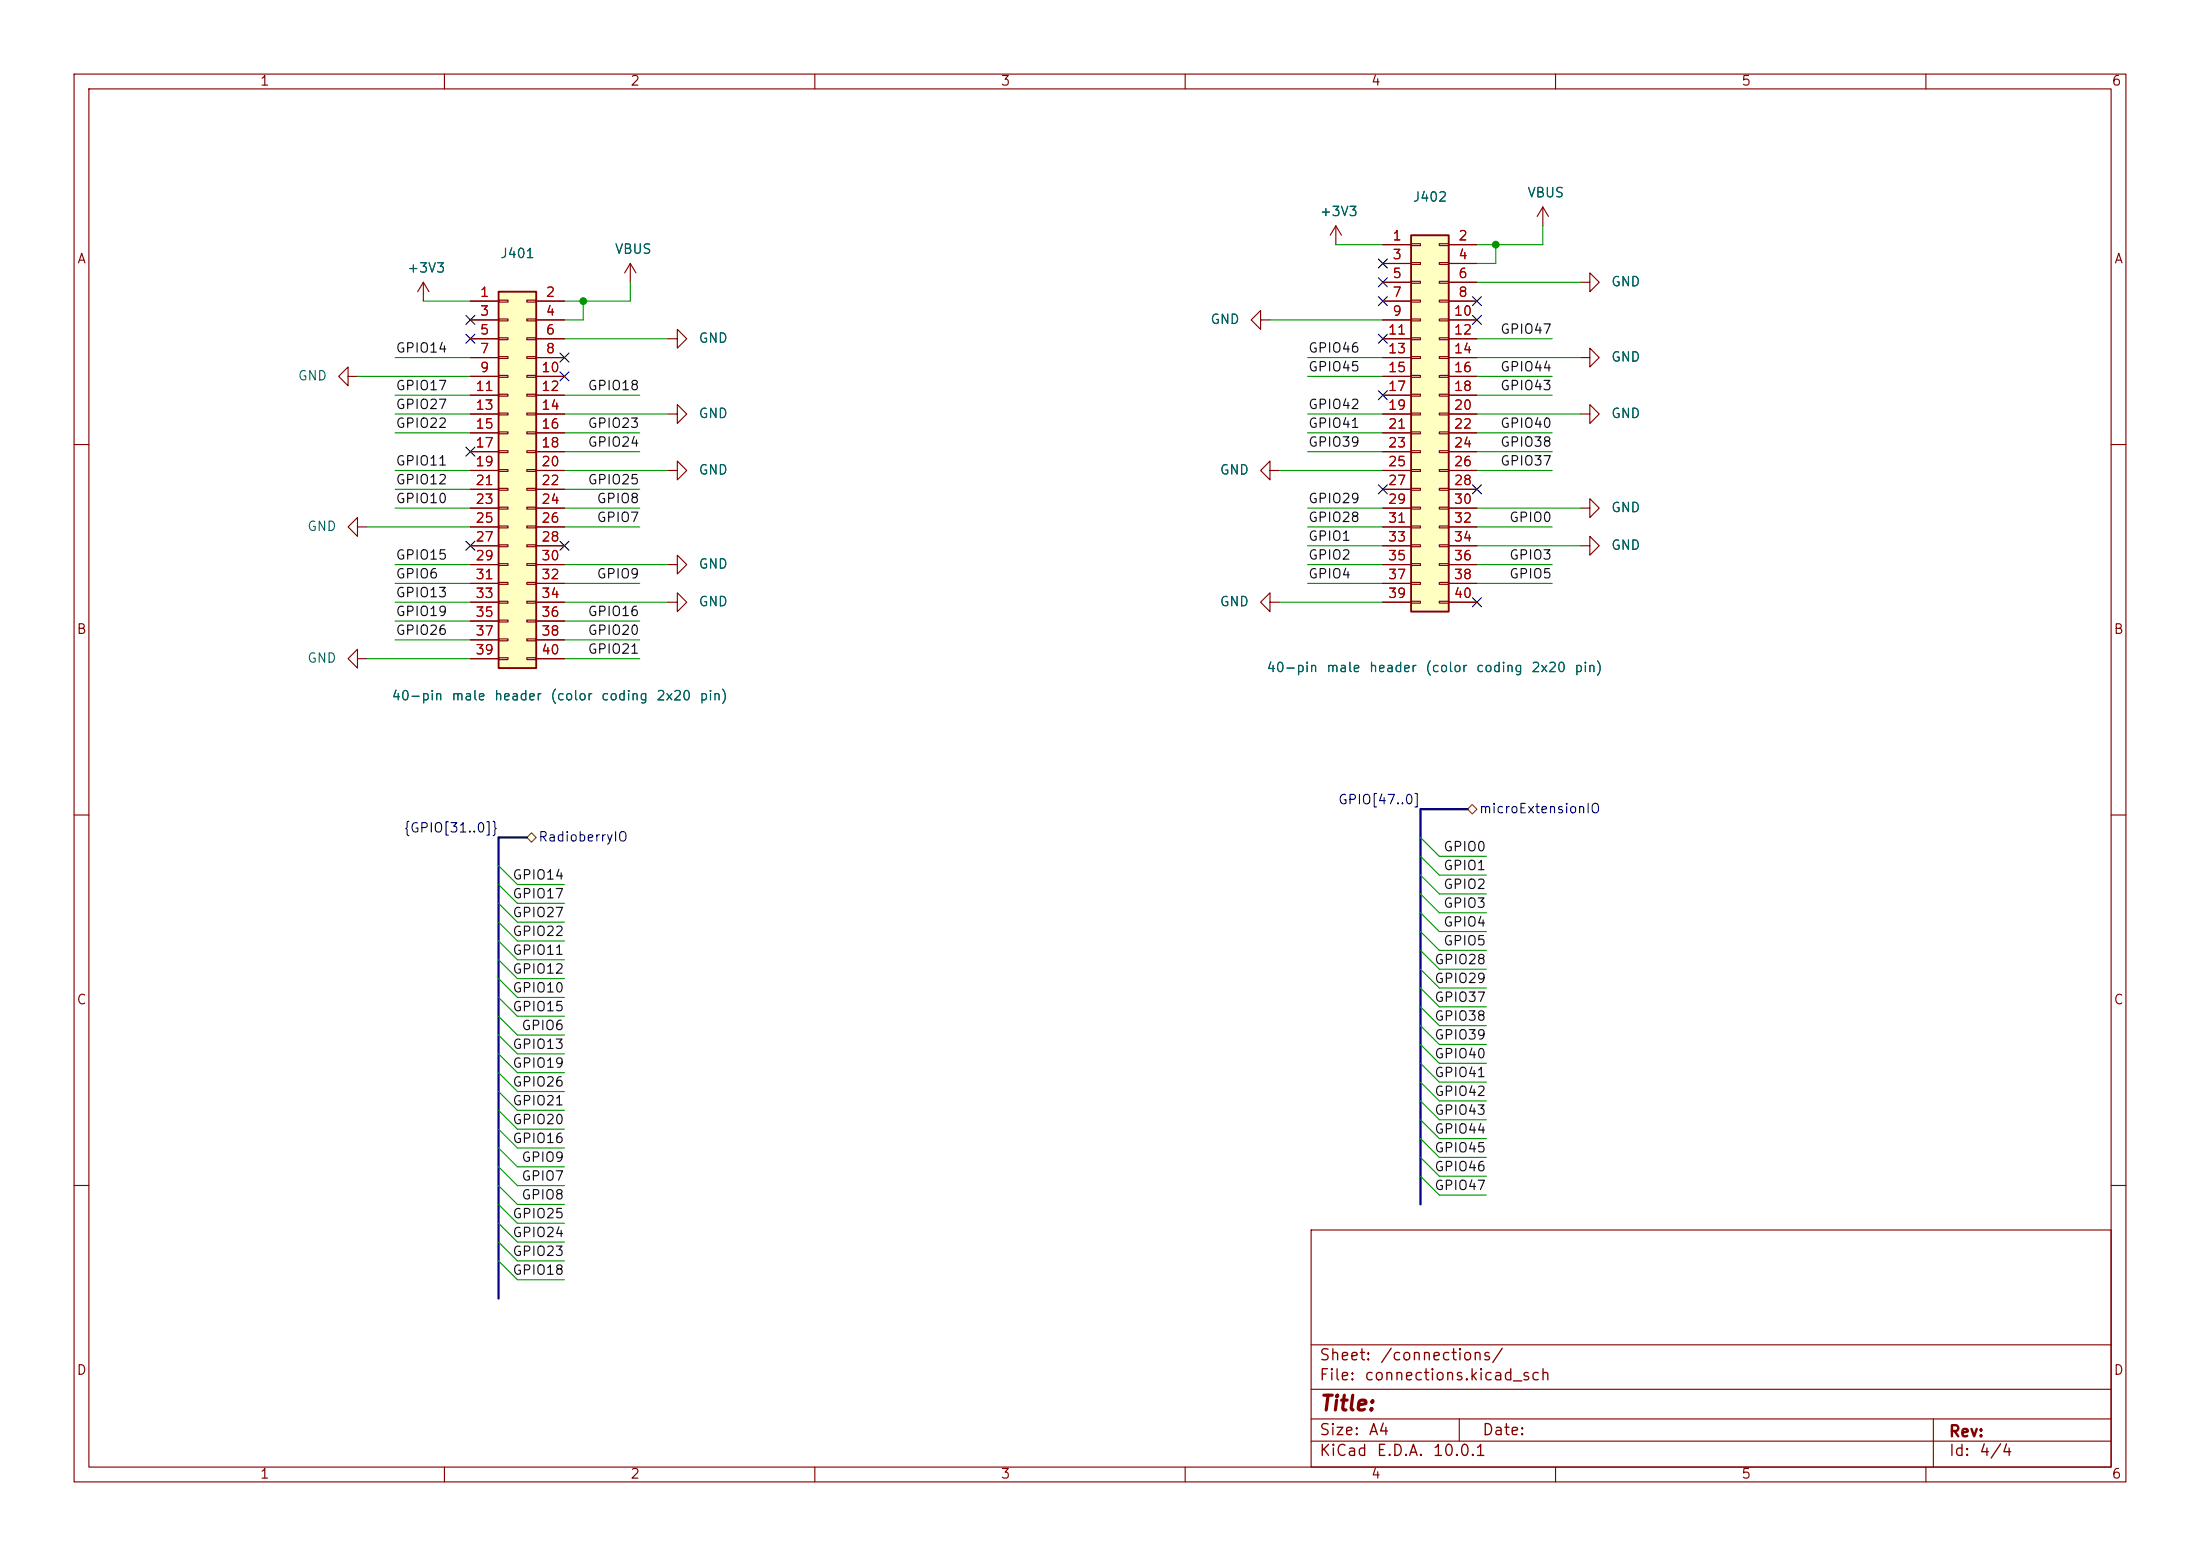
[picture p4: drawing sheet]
<svg xmlns="http://www.w3.org/2000/svg" width="297mm" height="210mm" viewBox="0 0 297 210" stroke-linecap="round" stroke-linejoin="round" font-family="sans-serif">
<g fill="none" stroke="#840000" stroke-width=".15">
<path d="M10 10h277v190h-277zM12 12h273v186h-273zM60 10v2M110 10v2M160 10v2M210 10v2M260 10v2M57.1 38.1l-.7 1.3M57.1 38.1l.8 1.3M57.1 38.1v2.5M208.3 27.9l-.8 1.3M208.3 27.9l.7 1.3"/>
<path d="M208.3 27.9v2.6M213.4 55.9h1.2v-1.3l1.3 1.3-1.3 1.3v-1.3M10 60h2M285 60h2M10 110h2M285 110h2M10 160h2M177 166h108v32h-108zM285 160h2M60 198v2M110 198v2M160 198v2"/>
<path d="M177 194.5h108M177 191.5h108M177 187.5h108M177 181.5h108M197 191.5v3M210 198v2M260 198v2M261 191.5v6.5"/>
</g>
<path d="M190.5 31.8h5.1v50.8h-5.1z" fill="#ffffc2"/>
<path d="M190.5 31.8h5.1v50.8h-5.1z" fill="none" stroke="#840000" stroke-width=".25"/>
<g fill="none" stroke="#840000" stroke-width=".15">
<path d="M85.1 35.6l-.8 1.2M85.1 35.6l.8 1.2M85.1 35.6v2.5M186.7 33h3.8M186.7 35.6h3.8M186.7 38.1h3.8M190.5 32.9h1.3v.2h-1.3zM190.5 35.4h1.3v.3h-1.3zM190.5 38h1.3v.2h-1.3zM194.3 32.9h1.3v.2h-1.3zM194.3 35.4h1.3v.3h-1.3zM194.3 38h1.3v.2h-1.3z"/>
<path d="M195.6 33h3.8M195.6 35.6h3.8M195.6 38.1h3.8M213.4 38.1h1.2v-1.3l1.3 1.3-1.3 1.3v-1.3M47 50.8v-1.3l-1.3 1.3 1.3 1.3v-1.3h1.3M90.2 45.7h1.2v-1.2l1.3 1.2-1.3 1.3v-1.3M90.2 55.9h1.2v-1.3l1.3 1.3-1.3 1.3v-1.3M170.2 43.2v-1.3l-1.3 1.3 1.3 1.3v-1.3h1.2M186.7 40.6h3.8M186.7 43.2h3.8M186.7 45.7h3.8M186.7 48.3h3.8"/>
<path d="M186.7 50.8h3.8M186.7 53.3h3.8M186.7 55.9h3.8M186.7 58.4h3.8M190.5 40.5h1.3v.3h-1.3zM190.5 43.1h1.3v.2h-1.3zM190.5 45.6h1.3v.2h-1.3zM190.5 48.1h1.3v.3h-1.3zM190.5 50.7h1.3v.2h-1.3zM190.5 53.2h1.3v.3h-1.3zM190.5 55.8h1.3v.2h-1.3zM190.5 58.3h1.3v.2h-1.3z"/>
<path d="M194.3 40.5h1.3v.3h-1.3zM194.3 43.1h1.3v.2h-1.3zM194.3 45.6h1.3v.2h-1.3zM194.3 48.1h1.3v.3h-1.3zM194.3 50.7h1.3v.2h-1.3zM194.3 53.2h1.3v.3h-1.3zM194.3 55.8h1.3v.2h-1.3zM194.3 58.3h1.3v.2h-1.3zM195.6 40.6h3.8M195.6 43.2h3.8M195.6 45.7h3.8M195.6 48.3h3.8"/>
<path d="M195.6 50.8h3.8M195.6 53.3h3.8M195.6 55.9h3.8M195.6 58.4h3.8M213.4 48.3h1.2v-1.3l1.3 1.3-1.3 1.2v-1.2M48.3 71.1v-1.2l-1.3 1.2 1.3 1.3v-1.3h1.2M90.2 76.2h1.2v-1.3l1.3 1.3-1.3 1.3v-1.3M90.2 63.5h1.2v-1.3l1.3 1.3-1.3 1.3v-1.3M171.4 63.5v-1.3l-1.2 1.3 1.2 1.3v-1.3h1.3M186.7 61h3.8M186.7 63.5h3.8M186.7 66h3.8"/>
<path d="M186.7 68.6h3.8M186.7 71.1h3.8M186.7 73.7h3.8M186.7 76.2h3.8M186.7 78.7h3.8M190.5 60.8h1.3v.3h-1.3zM190.5 63.4h1.3v.2h-1.3zM190.5 65.9h1.3v.3h-1.3zM190.5 68.5h1.3v.2h-1.3zM190.5 71h1.3v.2h-1.3zM190.5 73.5h1.3v.3h-1.3zM190.5 76.1h1.3v.2h-1.3z"/>
<path d="M190.5 78.6h1.3v.3h-1.3zM194.3 60.8h1.3v.3h-1.3zM194.3 63.4h1.3v.2h-1.3zM194.3 65.9h1.3v.3h-1.3zM194.3 68.5h1.3v.2h-1.3zM194.3 71h1.3v.2h-1.3zM194.3 73.5h1.3v.3h-1.3zM194.3 76.1h1.3v.2h-1.3zM194.3 78.6h1.3v.3h-1.3zM195.6 61h3.8M195.6 63.5h3.8M195.6 66h3.8"/>
<path d="M195.6 68.6h3.8M195.6 71.1h3.8M195.6 73.7h3.8M195.6 76.2h3.8M195.6 78.7h3.8M213.4 73.7h1.2v-1.3l1.3 1.3-1.3 1.2v-1.2M213.4 68.6h1.2v-1.3l1.3 1.3-1.3 1.3v-1.3M48.3 88.9v-1.3l-1.3 1.3 1.3 1.3v-1.3h1.2M90.2 81.3h1.2v-1.3l1.3 1.3-1.3 1.3v-1.3M186.7 81.3h3.8M190.5 81.2h1.3v.2h-1.3zM194.3 81.2h1.3v.2h-1.3z"/>
<path d="M195.6 81.3h3.8"/>
</g>
<path d="M67.3 39.4h5.1v50.8h-5.1z" fill="#ffffc2"/>
<path d="M67.3 39.4h5.1v50.8h-5.1z" fill="none" stroke="#840000" stroke-width=".25"/>
<g fill="none" stroke="#840000" stroke-width=".15">
<path d="M180.3 30.5l-.7 1.3M180.3 30.5l.8 1.3M180.3 30.5v2.5M186.7 33h3.8M186.7 35.6h3.8M186.7 38.1h3.8M195.6 33h3.8M195.6 35.6h3.8M195.6 38.1h3.8M63.5 40.6h3.8M63.5 43.2h3.8M63.5 45.7h3.8"/>
<path d="M63.5 48.3h3.8M63.5 50.8h3.8M63.5 53.3h3.8M63.5 55.9h3.8M63.5 58.4h3.8M67.3 40.5h1.3v.3h-1.3zM67.3 43.1h1.3v.2h-1.3zM67.3 45.6h1.3v.2h-1.3zM67.3 48.1h1.3v.3h-1.3zM67.3 50.7h1.3v.2h-1.3zM67.3 53.2h1.3v.3h-1.3zM67.3 55.8h1.3v.2h-1.3z"/>
<path d="M67.3 58.3h1.3v.2h-1.3zM71.1 40.5h1.3v.3h-1.3zM71.1 43.1h1.3v.2h-1.3zM71.1 45.6h1.3v.2h-1.3zM71.1 48.1h1.3v.3h-1.3zM71.1 50.7h1.3v.2h-1.3zM71.1 53.2h1.3v.3h-1.3zM71.1 55.8h1.3v.2h-1.3zM71.1 58.3h1.3v.2h-1.3zM72.4 40.6h3.8M72.4 43.2h3.8M72.4 45.7h3.8"/>
<path d="M72.4 48.3h3.8M72.4 50.8h3.8M72.4 53.3h3.8M72.4 55.9h3.8M72.4 58.4h3.8M186.7 40.6h3.8M186.7 43.2h3.8M186.7 45.7h3.8M186.7 48.3h3.8M186.7 50.8h3.8M186.7 53.3h3.8M186.7 55.9h3.8"/>
<path d="M186.7 58.4h3.8M195.6 40.6h3.8M195.6 43.2h3.8M195.6 45.7h3.8M195.6 48.3h3.8M195.6 50.8h3.8M195.6 53.3h3.8M195.6 55.9h3.8M195.6 58.4h3.8M63.5 61h3.8M63.5 63.5h3.8M63.5 66h3.8"/>
<path d="M63.5 68.6h3.8M63.5 71.1h3.8M63.5 73.7h3.8M63.5 76.2h3.8M63.5 78.7h3.8M67.3 60.8h1.3v.3h-1.3zM67.3 63.4h1.3v.2h-1.3zM67.3 65.9h1.3v.3h-1.3zM67.3 68.5h1.3v.2h-1.3zM67.3 71h1.3v.2h-1.3zM67.3 73.5h1.3v.3h-1.3zM67.3 76.1h1.3v.2h-1.3z"/>
<path d="M67.3 78.6h1.3v.3h-1.3zM71.1 60.8h1.3v.3h-1.3zM71.1 63.4h1.3v.2h-1.3zM71.1 65.9h1.3v.3h-1.3zM71.1 68.5h1.3v.2h-1.3zM71.1 71h1.3v.2h-1.3zM71.1 73.5h1.3v.3h-1.3zM71.1 76.1h1.3v.2h-1.3zM71.1 78.6h1.3v.3h-1.3zM72.4 61h3.8M72.4 63.5h3.8M72.4 66h3.8"/>
<path d="M72.4 68.6h3.8M72.4 71.1h3.8M72.4 73.7h3.8M72.4 76.2h3.8M72.4 78.7h3.8M186.7 61h3.8M186.7 63.5h3.8M186.7 66h3.8M186.7 68.6h3.8M186.7 71.1h3.8M186.7 73.7h3.8M186.7 76.2h3.8"/>
<path d="M186.7 78.7h3.8M195.6 61h3.8M195.6 63.5h3.8M195.6 66h3.8M195.6 68.6h3.8M195.6 71.1h3.8M195.6 73.7h3.8M195.6 76.2h3.8M195.6 78.7h3.8M63.5 81.3h3.8M63.5 83.8h3.8M63.5 86.4h3.8"/>
<path d="M63.5 88.9h3.8M67.3 81.2h1.3v.2h-1.3zM67.3 83.7h1.3v.2h-1.3zM67.3 86.2h1.3v.3h-1.3zM67.3 88.8h1.3v.2h-1.3zM71.1 81.2h1.3v.2h-1.3zM71.1 83.7h1.3v.2h-1.3zM71.1 86.2h1.3v.3h-1.3zM71.1 88.8h1.3v.2h-1.3zM72.4 81.3h3.8M72.4 83.8h3.8M72.4 86.4h3.8"/>
<path d="M72.4 88.9h3.8M171.4 81.3v-1.3l-1.2 1.3 1.2 1.3v-1.3h1.3M186.7 81.3h3.8M195.6 81.3h3.8"/>
</g>
<path d="M71.1 113l.7-.6 .6 .6-.6 .7zM198.1 109.2l.7-.6 .6 .6-.6 .7z" fill="none" stroke="#725600" stroke-width=".15"/>
<path d="M71.1 113h-3.8v62.3M198.1 109.2h-6.3v53.4" fill="none" stroke="#000084" stroke-width=".3"/>
<g fill="none" stroke="#009600" stroke-width=".15">
<path d="M85.1 38.1v2.5h-8.9M180.3 33h6.4M199.4 38.1h14M201.9 33v2.6h-2.5M208.3 30.5v2.5h-8.9M48.3 50.8h15.2M53.3 53.3h10.2M53.3 58.4h10.2M53.3 55.9h10.2M53.3 48.3h10.2M57.1 40.6h6.4M76.2 53.3h10.2"/>
<path d="M76.2 58.4h10.2M76.2 55.9h14M76.2 45.7h14M78.7 40.6v2.6h-2.5M171.4 43.2h15.3M176.5 50.8h10.2M176.5 58.4h10.2M176.5 55.9h10.2M176.5 48.3h10.2M199.4 50.8h10.1M199.4 53.3h10.1M199.4 58.4h10.1"/>
<path d="M199.4 55.9h14M199.4 45.7h10.1M199.4 48.3h14M49.5 71.1h14M53.3 63.5h10.2M53.3 68.6h10.2M53.3 78.7h10.2M53.3 76.2h10.2M53.3 66h10.2M76.2 61h10.2M76.2 63.5h14M76.2 68.6h10.2"/>
<path d="M76.2 71.1h10.2M76.2 78.7h10.2M76.2 76.2h14M76.2 66h10.2M172.7 63.5h14M176.5 61h10.2M176.5 68.6h10.2M176.5 73.7h10.2M176.5 71.1h10.2M176.5 78.7h10.2M176.5 76.2h10.2M199.4 61h10.1"/>
<path d="M199.4 63.5h10.1M199.4 68.6h14M199.4 73.7h14M199.4 71.1h10.1M199.4 78.7h10.1M199.4 76.2h10.1M49.5 88.9h14M53.3 81.3h10.2M53.3 86.4h10.2M53.3 83.8h10.2M76.2 81.3h14M76.2 86.4h10.2"/>
<path d="M76.2 88.9h10.2M76.2 83.8h10.2M172.7 81.3h14M67.3 119.4l2.5 2.5h6.4M67.3 116.8l2.5 2.6h6.4M191.8 113l2.5 2.6h6.4M191.8 118.1l2.5 2.6h6.4M191.8 115.6l2.5 2.5h6.4M67.3 137.2l2.5 2.5h6.4M67.3 139.7l2.5 2.5h6.4M67.3 127l2.5 2.5h6.4M67.3 129.5l2.5 2.6h6.4"/>
<path d="M67.3 132.1l2.5 2.5h6.4M67.3 134.6l2.5 2.6h6.4M67.3 121.9l2.5 2.6h6.4M67.3 124.5l2.5 2.5h6.4M191.8 125.7l2.5 2.6h6.4M191.8 138.4l2.5 2.6h6.4M191.8 135.9l2.5 2.5h6.4M191.8 128.3l2.5 2.5h6.4M191.8 130.8l2.5 2.6h6.4M191.8 133.4l2.5 2.5h6.4M191.8 120.7l2.5 2.5h6.4M191.8 123.2l2.5 2.5h6.4"/>
<path d="M67.3 157.5l2.5 2.5h6.4M67.3 144.8l2.5 2.5h6.4M67.3 142.2l2.5 2.6h6.4M67.3 147.3l2.5 2.6h6.4M67.3 149.9l2.5 2.5h6.4M67.3 152.4l2.5 2.5h6.4M67.3 154.9l2.5 2.6h6.4M191.8 158.8l2.5 2.5h6.4M191.8 156.2l2.5 2.6h6.4M191.8 148.6l2.5 2.5h6.4M191.8 151.1l2.5 2.6h6.4M191.8 153.7l2.5 2.5h6.4"/>
<path d="M191.8 146.1l2.5 2.5h6.4M191.8 141l2.5 2.5h6.4M191.8 143.5l2.5 2.6h6.4M67.3 167.6l2.5 2.6h6.4M67.3 170.2l2.5 2.5h6.4M67.3 160l2.5 2.6h6.4M67.3 165.1l2.5 2.5h6.4M67.3 162.6l2.5 2.5h6.4"/>
</g>
<g fill="none" stroke="#000084" stroke-width=".15">
<path d="M186.1 37.5l1.2 1.2M186.1 35l1.2 1.2M187.3 37.5l-1.2 1.2M187.3 35l-1.2 1.2M62.9 45.1l1.2 1.2M62.9 42.6l1.2 1.2M64.1 45.1l-1.2 1.2M64.1 42.6l-1.2 1.2M75.6 50.2l1.2 1.2M75.6 47.7l1.2 1.2M76.8 50.2l-1.2 1.2M76.8 47.7l-1.2 1.2"/>
<path d="M186.1 40l1.2 1.2M186.1 52.7l1.2 1.2M186.1 45.1l1.2 1.2M187.3 40l-1.2 1.2M187.3 52.7l-1.2 1.2M187.3 45.1l-1.2 1.2M198.8 42.6l1.2 1.2M198.8 40l1.2 1.2M200 42.6l-1.2 1.2M200 40l-1.2 1.2M62.9 60.4l1.2 1.2M62.9 73.1l1.2 1.2"/>
<path d="M64.1 60.4l-1.2 1.2M64.1 73.1l-1.2 1.2M75.6 73.1l1.2 1.2M76.8 73.1l-1.2 1.2M186.1 65.4l1.2 1.2M187.3 65.4l-1.2 1.2M198.8 65.4l1.2 1.2M200 65.4l-1.2 1.2M198.8 80.7l1.2 1.2M200 80.7l-1.2 1.2"/>
</g>
<g fill="#009600" stroke="#009600" stroke-width=".14">
<circle cx="201.9" cy="33" r=".46"/>
<circle cx="78.7" cy="40.6" r=".46"/>
</g>
<text font-size="2" fill="#840000" x="178" y="190.9">Title:</text>
<g font-size="1.5" fill="#840000">
<text x="178" y="184">Sheet:</text>
<text x="186.2" y="184">/connections/</text>
<text x="178" y="186.7">File:</text>
<text x="184.1" y="186.7">connections.kicad_sch</text>
<text x="178" y="196.9">KiCad</text>
<text x="178" y="194.1">Size:</text>
<text x="184.7" y="194.1">A4</text>
<text x="185.7" y="196.9">E.D.A.</text>
<text x="193.3" y="196.9">10.0.1</text>
<text x="200" y="194.1">Date:</text>
<text x="263" y="194.3">Rev:</text>
<text x="263" y="196.9">Id:</text>
<text x="267.1" y="196.9">4/4</text>
</g>
<g font-size="1.3" fill="#840000">
<text x="35" y="11.9">1</text>
<text x="85" y="11.9">2</text>
<text x="135" y="11.9">3</text>
<text x="185" y="11.9">4</text>
<text x="235" y="11.9">5</text>
<text x="285" y="11.9">6</text>
<text x="10.3" y="35.9">A</text>
<text x="285.3" y="35.9">A</text>
<text x="10.3" y="85.9">B</text>
<text x="285.3" y="85.9">B</text>
<text x="10.3" y="135.9">C</text>
<text x="285.3" y="135.9">C</text>
<text x="10.3" y="185.9">D</text>
<text x="285.3" y="185.9">D</text>
<text x="35" y="199.9">1</text>
<text x="85" y="199.9">2</text>
<text x="135" y="199.9">3</text>
<text x="185" y="199.9">4</text>
<text x="235" y="199.9">5</text>
<text x="285" y="199.9">6</text>
</g>
<g font-size="1.3" fill="#006464">
<text x="178.1" y="29.5">+3V3</text>
<text x="190.6" y="27.5">J402</text>
<text x="206.1" y="26.9">VBUS</text>
<text x="67.5" y="35.2">J401</text>
<text x="82.9" y="34.6">VBUS</text>
<text x="54.9" y="37.1">+3V3</text>
<text x="217.4" y="39">GND</text>
<text x="94.2" y="46.6">GND</text>
<text x="163.3" y="44">GND</text>
<text x="40.1" y="51.7">GND</text>
<text x="217.4" y="49.1">GND</text>
<text x="94.2" y="56.7">GND</text>
<text x="217.4" y="56.7">GND</text>
<text x="94.2" y="64.4">GND</text>
<text x="164.6" y="64.4">GND</text>
<text x="41.4" y="72">GND</text>
<text x="217.4" y="69.4">GND</text>
<text x="94.2" y="77.1">GND</text>
<text x="217.4" y="74.5">GND</text>
<text x="94.2" y="82.1">GND</text>
<text x="164.6" y="82.1">GND</text>
<text x="41.4" y="89.8">GND</text>
<text x="52.8" y="94.8">40-pin</text>
<text x="60.9" y="94.8">male</text>
<text x="66.6" y="94.8">header</text>
<text x="74.2" y="94.8">(color</text>
<text x="81.1" y="94.8">coding</text>
<text x="88.5" y="94.8">2x20</text>
<text x="94.3" y="94.8">pin)</text>
<text x="170.9" y="91">40-pin</text>
<text x="179" y="91">male</text>
<text x="184.7" y="91">header</text>
<text x="192.3" y="91">(color</text>
<text x="199.2" y="91">coding</text>
<text x="206.6" y="91">2x20</text>
<text x="212.5" y="91">pin)</text>
</g>
<g font-size="1.3" fill="#a90000">
<text x="187.9" y="32.8">1</text>
<text x="187.9" y="35.3">3</text>
<text x="196.8" y="32.8">2</text>
<text x="196.8" y="35.3">4</text>
<text x="64.7" y="40.4">1</text>
<text x="73.6" y="40.4">2</text>
<text x="187.9" y="37.8">5</text>
<text x="187.9" y="40.4">7</text>
<text x="196.8" y="37.8">6</text>
<text x="196.8" y="40.4">8</text>
<text x="64.7" y="42.9">3</text>
<text x="64.7" y="45.5">5</text>
<text x="73.6" y="42.9">4</text>
<text x="73.6" y="45.5">6</text>
<text x="187.3" y="45.5">11</text>
<text x="187.9" y="42.9">9</text>
<text x="196.2" y="42.9">10</text>
<text x="196.2" y="45.5">12</text>
<text x="64.1" y="53.1">11</text>
<text x="64.7" y="48">7</text>
<text x="64.7" y="50.5">9</text>
<text x="73" y="50.5">10</text>
<text x="73" y="53.1">12</text>
<text x="73.6" y="48">8</text>
<text x="187.3" y="48">13</text>
<text x="187.3" y="50.5">15</text>
<text x="187.3" y="53.1">17</text>
<text x="196.2" y="48">14</text>
<text x="196.2" y="50.5">16</text>
<text x="196.2" y="53.1">18</text>
<text x="64.1" y="55.6">13</text>
<text x="64.1" y="58.2">15</text>
<text x="73" y="55.6">14</text>
<text x="73" y="58.2">16</text>
<text x="187.3" y="55.6">19</text>
<text x="187.3" y="58.2">21</text>
<text x="196.2" y="55.6">20</text>
<text x="196.2" y="58.2">22</text>
<text x="64.1" y="60.7">17</text>
<text x="64.1" y="63.2">19</text>
<text x="64.1" y="65.8">21</text>
<text x="73" y="60.7">18</text>
<text x="73" y="63.2">20</text>
<text x="73" y="65.8">22</text>
<text x="187.3" y="60.7">23</text>
<text x="187.3" y="63.2">25</text>
<text x="187.3" y="65.8">27</text>
<text x="196.2" y="60.7">24</text>
<text x="196.2" y="63.2">26</text>
<text x="196.2" y="65.8">28</text>
<text x="64.1" y="68.3">23</text>
<text x="64.1" y="70.9">25</text>
<text x="73" y="68.3">24</text>
<text x="73" y="70.9">26</text>
<text x="187.3" y="68.3">29</text>
<text x="187.3" y="70.9">31</text>
<text x="196.2" y="68.3">30</text>
<text x="196.2" y="70.9">32</text>
<text x="64.1" y="73.4">27</text>
<text x="64.1" y="75.9">29</text>
<text x="73" y="73.4">28</text>
<text x="73" y="75.9">30</text>
<text x="187.3" y="73.4">33</text>
<text x="187.3" y="75.9">35</text>
<text x="196.2" y="73.4">34</text>
<text x="196.2" y="75.9">36</text>
<text x="64.1" y="78.5">31</text>
<text x="64.1" y="81">33</text>
<text x="64.1" y="83.6">35</text>
<text x="73" y="78.5">32</text>
<text x="73" y="81">34</text>
<text x="73" y="83.6">36</text>
<text x="187.3" y="78.5">37</text>
<text x="187.3" y="81">39</text>
<text x="196.2" y="78.5">38</text>
<text x="196.2" y="81">40</text>
<text x="64.1" y="86.1">37</text>
<text x="64.1" y="88.6">39</text>
<text x="73" y="86.1">38</text>
<text x="73" y="88.6">40</text>
</g>
<g font-size="1.3" fill="#0f0f0f">
<text x="53.3" y="47.9">GPIO14</text>
<text x="176.5" y="47.9">GPIO46</text>
<text x="202.5" y="45.4">GPIO47</text>
<text x="53.3" y="53">GPIO17</text>
<text x="79.3" y="53">GPIO18</text>
<text x="176.5" y="50.5">GPIO45</text>
<text x="202.5" y="50.5">GPIO44</text>
<text x="202.5" y="53">GPIO43</text>
<text x="53.3" y="58.1">GPIO22</text>
<text x="53.3" y="55.5">GPIO27</text>
<text x="79.3" y="58.1">GPIO23</text>
<text x="176.5" y="55.5">GPIO42</text>
<text x="176.5" y="58.1">GPIO41</text>
<text x="202.5" y="58.1">GPIO40</text>
<text x="53.3" y="65.7">GPIO12</text>
<text x="53.3" y="63.2">GPIO11</text>
<text x="79.3" y="60.6">GPIO24</text>
<text x="79.3" y="65.7">GPIO25</text>
<text x="176.5" y="60.6">GPIO39</text>
<text x="202.5" y="63.2">GPIO37</text>
<text x="202.5" y="60.6">GPIO38</text>
<text x="53.3" y="68.2">GPIO10</text>
<text x="80.5" y="68.2">GPIO8</text>
<text x="80.5" y="70.8">GPIO7</text>
<text x="176.5" y="70.8">GPIO28</text>
<text x="176.5" y="68.2">GPIO29</text>
<text x="203.7" y="70.8">GPIO0</text>
<text x="53.3" y="75.9">GPIO15</text>
<text x="176.5" y="73.3">GPIO1</text>
<text x="176.5" y="75.9">GPIO2</text>
<text x="203.7" y="75.9">GPIO3</text>
<text x="53.3" y="78.4">GPIO6</text>
<text x="53.3" y="80.9">GPIO13</text>
<text x="53.3" y="83.5">GPIO19</text>
<text x="79.3" y="83.5">GPIO16</text>
<text x="80.5" y="78.4">GPIO9</text>
<text x="176.5" y="78.4">GPIO4</text>
<text x="203.7" y="78.4">GPIO5</text>
<text x="53.3" y="86">GPIO26</text>
<text x="79.3" y="86">GPIO20</text>
<text x="79.3" y="88.6">GPIO21</text>
<text x="69.1" y="119">GPIO14</text>
<text x="194.8" y="115.2">GPIO0</text>
<text x="194.8" y="117.8">GPIO1</text>
<text x="69.1" y="124.1">GPIO27</text>
<text x="69.1" y="121.6">GPIO17</text>
<text x="194.8" y="122.8">GPIO3</text>
<text x="194.8" y="120.3">GPIO2</text>
<text x="194.8" y="125.4">GPIO4</text>
<text x="69.1" y="129.2">GPIO11</text>
<text x="69.1" y="126.7">GPIO22</text>
<text x="69.1" y="131.7">GPIO12</text>
<text x="193.6" y="130.5">GPIO28</text>
<text x="194.8" y="127.9">GPIO5</text>
<text x="69.1" y="136.8">GPIO15</text>
<text x="69.1" y="134.3">GPIO10</text>
<text x="193.6" y="133">GPIO29</text>
<text x="193.6" y="135.5">GPIO37</text>
<text x="69.1" y="141.9">GPIO13</text>
<text x="70.3" y="139.4">GPIO6</text>
<text x="193.6" y="138.1">GPIO38</text>
<text x="193.6" y="140.6">GPIO39</text>
<text x="193.6" y="143.2">GPIO40</text>
<text x="69.1" y="147">GPIO26</text>
<text x="69.1" y="144.4">GPIO19</text>
<text x="69.1" y="149.5">GPIO21</text>
<text x="193.6" y="148.2">GPIO42</text>
<text x="193.6" y="145.7">GPIO41</text>
<text x="69.1" y="152.1">GPIO20</text>
<text x="69.1" y="154.6">GPIO16</text>
<text x="193.6" y="155.9">GPIO45</text>
<text x="193.6" y="150.8">GPIO43</text>
<text x="193.6" y="153.3">GPIO44</text>
<text x="70.3" y="157.1">GPIO9</text>
<text x="70.3" y="159.7">GPIO7</text>
<text x="193.6" y="158.4">GPIO46</text>
<text x="193.6" y="160.9">GPIO47</text>
<text x="69.1" y="167.3">GPIO24</text>
<text x="69.1" y="164.8">GPIO25</text>
<text x="70.3" y="162.2">GPIO8</text>
<text x="69.1" y="169.8">GPIO23</text>
<text x="69.1" y="172.4">GPIO18</text>
</g>
<g font-size="1.3" fill="#000084">
<text x="54.4" y="112.7">{GPIO[31..0]}</text>
<text x="72.6" y="113.9">RadioberryIO</text>
<text x="180.6" y="108.9">GPIO[47..0]</text>
<text x="199.6" y="110.1">microExtensionIO</text>
</g>
</svg>
